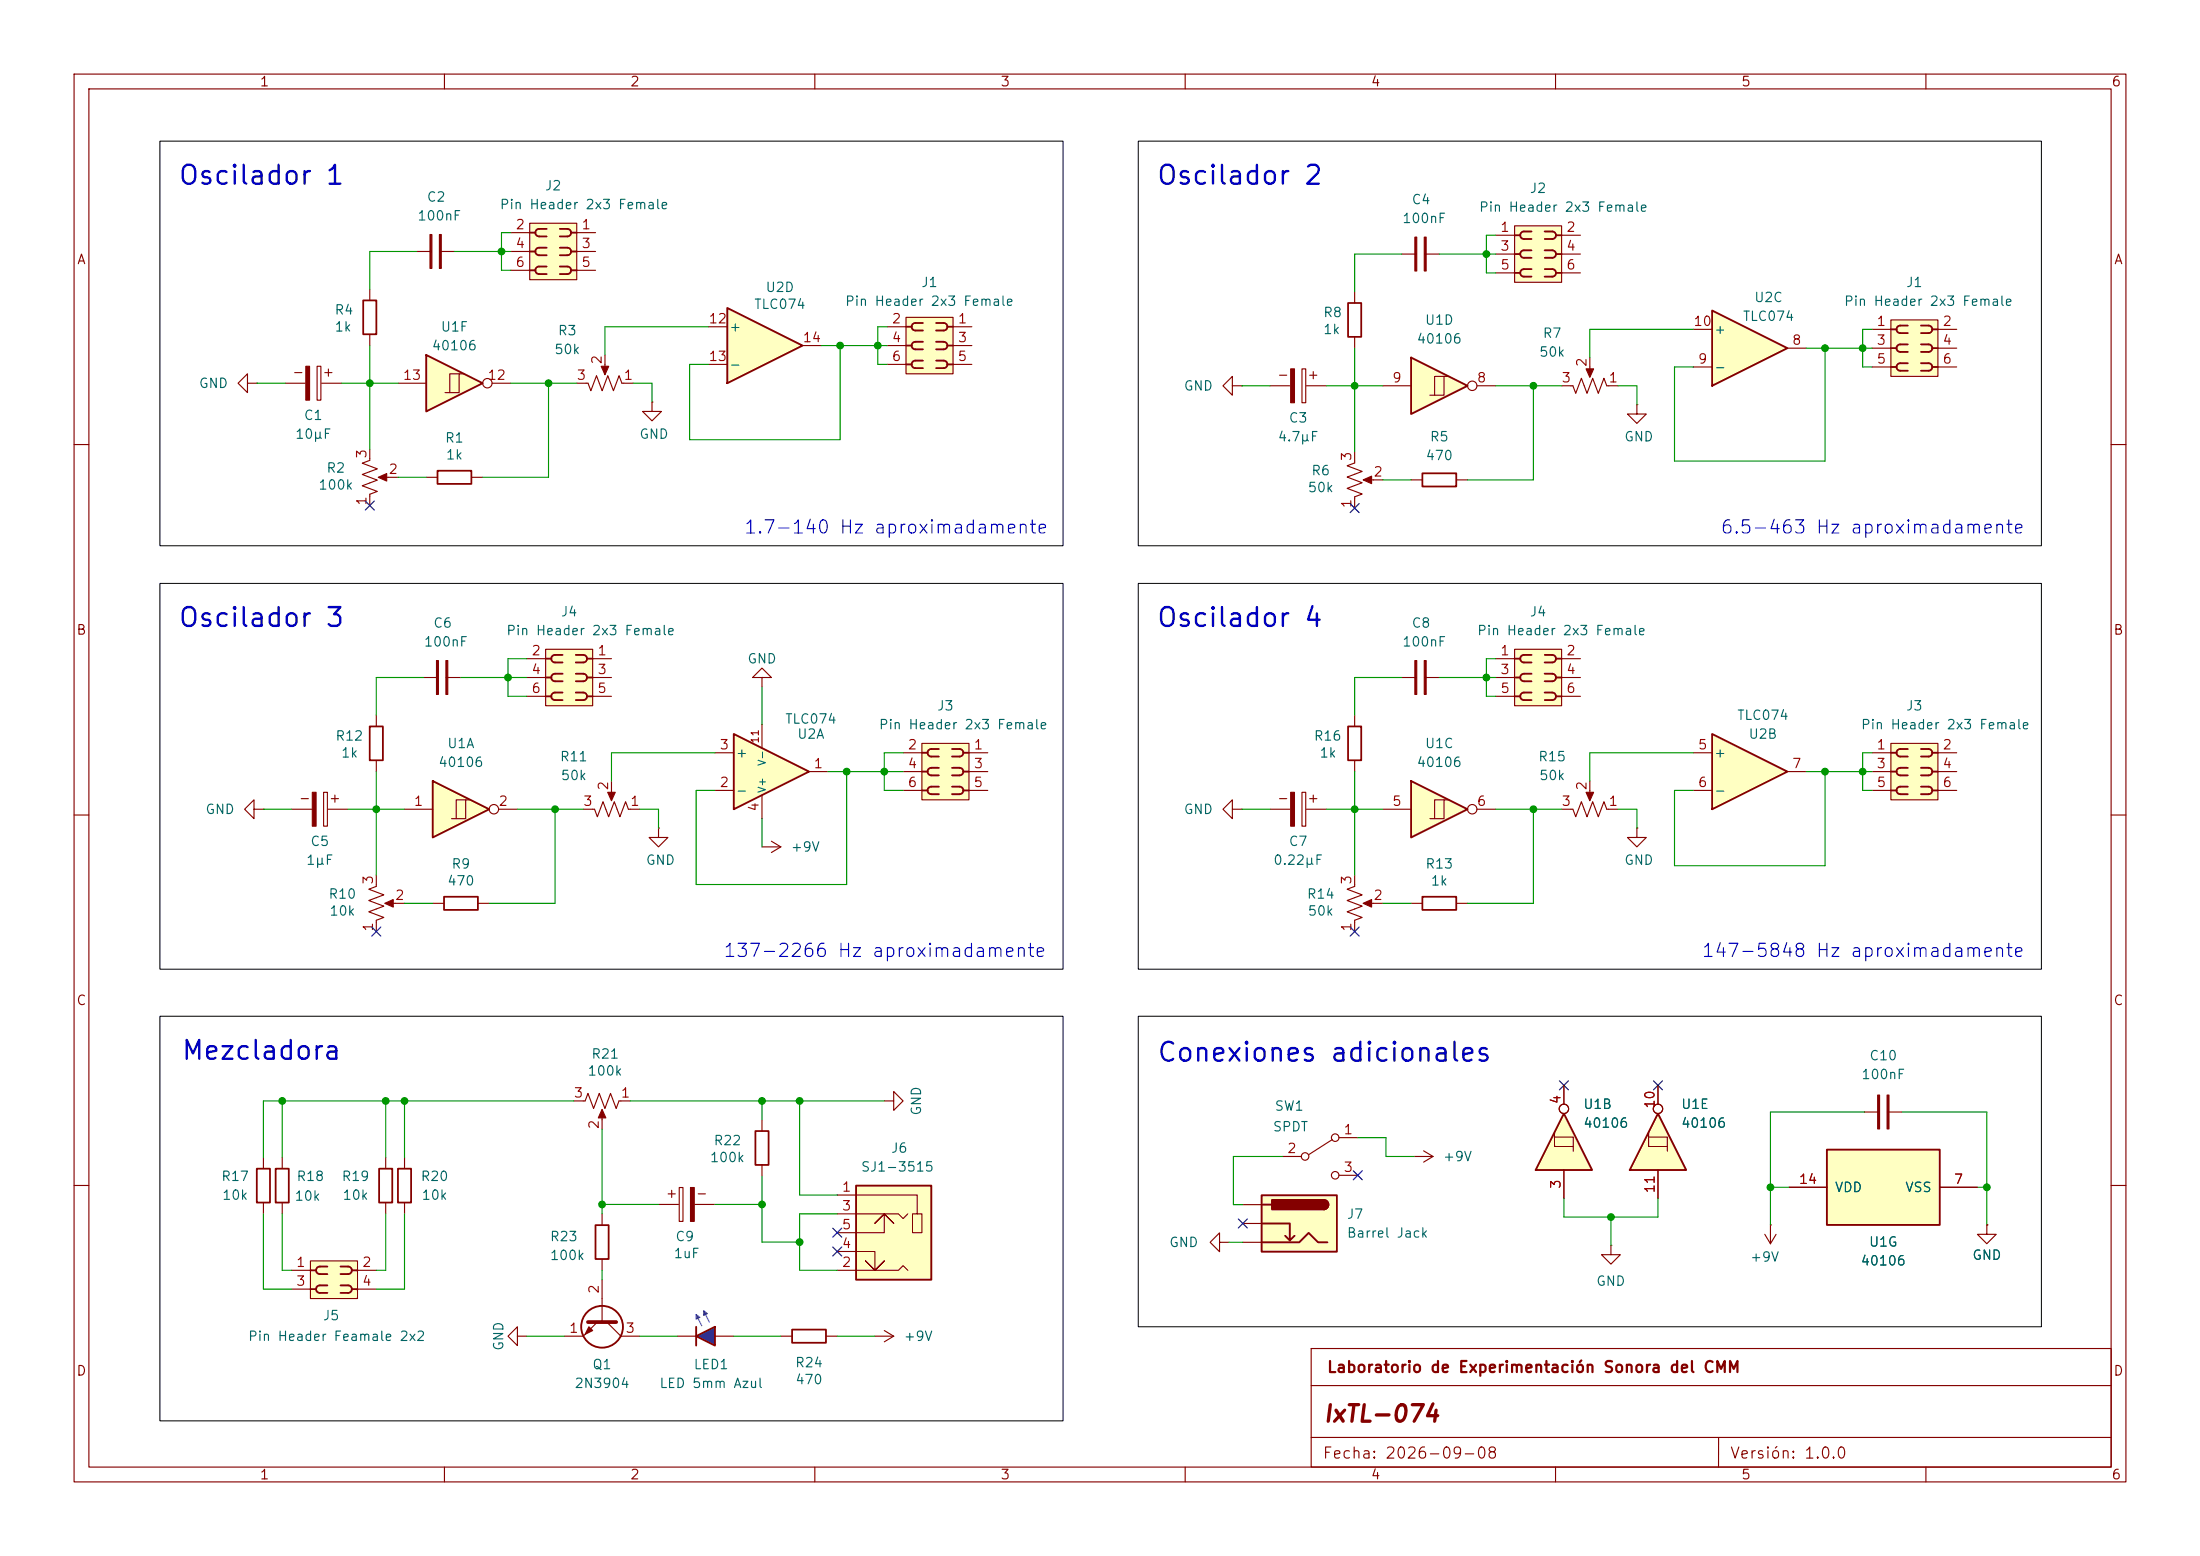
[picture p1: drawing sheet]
<svg xmlns="http://www.w3.org/2000/svg" width="297mm" height="210mm" viewBox="0 0 297 210" stroke-linecap="round" stroke-linejoin="round" font-family="sans-serif">
<g fill="none" stroke="#840000" stroke-width=".15">
<path d="M10 10h277v190h-277zM12 12h273v186h-273zM60 10v2M110 10v2M160 10v2M210 10v2M260 10v2M10 60h2M285 60h2M10 110h2M285 110h2M10 160h2"/>
<path d="M81.3 163.8v1.5M81.3 170v1.5M119.4 179.6l1.2 .7M268.2 165.3v1.3h1.3l-1.3 1.3-1.2-1.3h1.2M268.2 165.3h.1M285 160h2M60 198v2M110 198v2M118.1 180.3h2.5M120.6 180.3l-1.2 .8M160 198v2M177 194h108"/>
<path d="M177 187h108M177 182h108v16h-108zM210 198v2M232 194v4M260 198v2"/>
</g>
<path d="M80.4 165.4h1.8v4.5h-1.8z" fill="none" stroke="#840000" stroke-width=".24"/>
<path d="M223.8 150.3l3.8 7.6h-7.6z" fill="#ffffc2"/>
<path d="M223.8 150.3l3.8 7.6h-7.6z" fill="none" stroke="#840000" stroke-width=".25"/>
<g fill="none" stroke="#840000" stroke-width=".15">
<path d="M222.6 152.8v.7h2.5v1.9M222.6 153.5v1.2h2.5M223.8 146.5v2.5M223.8 157.9v3.8M238.2 166.6l.8 1.3M239 165.3h.1M239 165.3v2.6M239.8 166.6l-.8 1.3"/>
<circle cx="223.8" cy="149.7" r=".63"/>
</g>
<path d="M246.6 155.2h15.3v10.1h-15.3z" fill="#ffffc2"/>
<path d="M246.6 155.2h15.3v10.1h-15.3z" fill="none" stroke="#840000" stroke-width=".25"/>
<path d="M251.7 150.1h2M254.8 150.1h2M241.6 160.2h5M261.9 160.2h5.1" fill="none" stroke="#840000" stroke-width=".15"/>
<g fill="#840000" stroke="#840000" stroke-width=".15">
<path d="M253.5 147.8h.2v4.6h-.2z"/>
<path d="M254.8 147.8h.2v4.6h-.2z"/>
</g>
<path d="M41.9 170.2h6.4v5.1h-6.4z" fill="#ffffc2"/>
<path d="M171.4 109.2h2.7M175.8 106.9h.5v4.6h-.5zM176.4 109.2h2.7M182.9 118.1v1.5l-1 .4 2 .8-2 .7 2 .8-2 .8 2 .7-1 .4v1.5M184.4 121.9h2.3M39.4 171.5h2.5M39.4 174h2.5M41.9 170.2h6.4v5.1h-6.4zM48.3 171.5h2.5M48.3 174h2.5" fill="none" stroke="#840000" stroke-width=".15"/>
<path d="M41.9 171.5h.8M41.9 174h.8M42.7 171.5a.51 .51 0 0 0 .5 .5h1M42.7 174a.51 .51 0 0 0 .5 .5h1M44.2 170.9h-1a.51 .51 0 0 0-.5 .6M44.2 173.5h-1a.51 .51 0 0 0-.5 .5M46 170.9h1a.51 .51 0 0 1 .5 .6M46 173.5h1a.51 .51 0 0 1 .5 .5M47.5 171.5a.51 .51 0 0 1-.5 .5h-1M47.5 174a.51 .51 0 0 1-.5 .5h-1M47.5 171.5h.8M47.5 174h.8" fill="none" stroke="#840000" stroke-width=".25"/>
<g fill="#840000" stroke="#840000" stroke-width=".15">
<path d="M184 121.9l1.2-.5v1z"/>
<path d="M174.2 106.9h.6v4.6h-.6z"/>
</g>
<path d="M190.5 105.4l7.6 3.8-7.6 3.8z" fill="#ffffc2"/>
<path d="M190.5 105.4l7.6 3.8-7.6 3.8z" fill="none" stroke="#840000" stroke-width=".25"/>
<g fill="none" stroke="#840000" stroke-width=".15">
<path d="M56.3 33.9h2M59.4 33.9h2M49.9 60.6v1.5l-1 .4 2 .8-2 .7 2 .8-2 .8 2 .7-1 .4v1.5M51.4 64.4h2.3M57.5 64.4h1.5M63.7 64.4h1.5M182.9 96.5v1.5M34.3 109.2v-1.2l-1.3 1.2 1.3 1.3v-1.3h1.3M35.6 109.2h.1M182.9 102.6v1.5M186.7 109.2h3.8M194.9 108h-1.2v2.5"/>
<path d="M195.6 108h-.7v2.5h-1.9M199.4 109.2h2.5M58.4 121.9h1.5M64.5 121.9h1.5M38.1 156.2v1.5M173.1 156.1h2.6M179.9 153.8l-3.2 2M180.8 153.5h2.5M180.8 158.6h2.5M190.9 156.1h2.6M192.2 155.3l1.3 .8M193.5 156.1l-1.3 .7"/>
<path d="M38.1 162.3v1.5M217.5 168.1v1.2h1.2l-1.2 1.3-1.3-1.3h1.3M217.5 168.1h.1"/>
<circle cx="198.8" cy="109.2" r=".63"/>
<circle cx="176.2" cy="156.1" r=".51"/>
<circle cx="180.3" cy="158.6" r=".51"/>
<circle cx="180.3" cy="153.5" r=".51"/>
</g>
<path d="M59.1 63.5h4.5v1.8h-4.5zM182 98h1.8v4.6h-1.8zM59.9 121h4.6v1.8h-4.6zM37.2 157.7h1.8v4.6h-1.8z" fill="none" stroke="#840000" stroke-width=".24"/>
<g fill="#840000" stroke="#840000" stroke-width=".15">
<path d="M51.1 64.4l1.1-.5v1z"/>
<path d="M59.3 31.7h.3v4.5h-.3z"/>
<path d="M58 31.7h.3v4.5h-.3z"/>
</g>
<path d="M211.1 150.3l3.8 7.6h-7.6z" fill="#ffffc2"/>
<path d="M211.1 150.3l3.8 7.6h-7.6z" fill="none" stroke="#840000" stroke-width=".25"/>
<g fill="none" stroke="#840000" stroke-width=".15">
<path d="M209.9 152.8v.7h2.5v1.9M209.9 153.5v1.2h2.5M211.1 146.5v2.5M211.1 157.9v3.8"/>
<circle cx="211.1" cy="149.7" r=".63"/>
</g>
<path d="M170.3 161.3h10.2v7.6h-10.2z" fill="#ffffc2"/>
<path d="M170.3 161.3h10.2v7.6h-10.2zM170.3 167.7h5.1l1.3-1.3 1.2 1.3h1.3M170.3 165.1h3.8v2.3l.7-.6M170.3 162.6h1.3M173.5 166.8l.6 .6M178.7 162a.63 .63 0 0 1 .6 .6 .63 .63 0 0 1-.6 .6" fill="none" stroke="#840000" stroke-width=".25"/>
<g fill="#840000" stroke="#840000" stroke-width=".25">
<path d="M178.7 162a.63 .63 0 0 1 .6 .6 .63 .63 0 0 1-.6 .6z"/>
<path d="M171.7 162h7v1.2h-7z"/>
</g>
<path d="M164.6 167.7v-1.3l-1.2 1.3 1.2 1.2v-1.2h1.3M167.8 167.7h2.5M167.8 165.1h2.5M167.8 162.6h2.5" fill="none" stroke="#840000" stroke-width=".15"/>
<path d="M57.5 47.9l7.7 3.8-7.7 3.8z" fill="#ffffc2"/>
<path d="M57.5 47.9l7.7 3.8-7.7 3.8z" fill="none" stroke="#840000" stroke-width=".25"/>
<g fill="none" stroke="#840000" stroke-width=".15">
<path d="M53.7 51.7h3.8M62 50.5h-1.3v2.5M62.6 50.5h-.6v2.5h-1.9M66.4 51.7h2.6"/>
<circle cx="65.8" cy="51.7" r=".63"/>
</g>
<path d="M255.3 100.3h6.3v7.7h-6.3z" fill="#ffffc2"/>
<path d="M221 111.8v1.2h1.2l-1.2 1.3-1.3-1.3h1.3M221 111.8h.1M252.7 101.6h2.5M252.7 104.1h2.5M252.7 106.7h2.6M255.3 100.3h6.3v7.7h-6.3zM261.6 101.6h2.6M261.6 104.1h2.6M261.6 106.7h2.6M52.1 156.2v1.5M52.1 162.3v1.5" fill="none" stroke="#840000" stroke-width=".15"/>
<g fill="none" stroke="#840000" stroke-width=".25">
<path d="M255.3 101.6h.7M255.3 104.1h.7M255.3 106.7h.7M256 101.6a.51 .51 0 0 0 .5 .5h1.1M256 104.1a.51 .51 0 0 0 .5 .5h1.1M256 106.7a.51 .51 0 0 0 .5 .5h1.1M257.6 101.1h-1.1a.51 .51 0 0 0-.5 .5M257.6 103.6h-1.1a.51 .51 0 0 0-.5 .5M257.6 106.2h-1.1a.51 .51 0 0 0-.5 .5M259.3 101.1h1a.51 .51 0 0 1 .6 .5M259.3 103.6h1a.51 .51 0 0 1 .6 .5M259.3 106.2h1a.51 .51 0 0 1 .6 .5"/>
<path d="M260.9 101.6a.51 .51 0 0 1-.6 .5h-1M260.9 104.1a.51 .51 0 0 1-.6 .5h-1M260.9 106.7a.51 .51 0 0 1-.6 .5h-1M260.9 101.6h.7M260.9 104.1h.7M260.9 106.7h.7"/>
</g>
<path d="M51.2 157.7h1.8v4.6h-1.8z" fill="none" stroke="#840000" stroke-width=".24"/>
<path d="M231.1 99.1l10.2 5-10.2 5.1z" fill="#ffffc2"/>
<path d="M231.1 99.1l10.2 5-10.2 5.1z" fill="none" stroke="#840000" stroke-width=".25"/>
<path d="M189.2 91.4h2M192.3 91.4h2M210.8 109.2h1.5l.4 1 .8-2 .7 2 .8-2 .8 2 .7-2 .4 1h1.5M214.6 105.4v2.3M228.6 101.6h2.5M228.6 106.7h2.5M241.3 104.1h2.5" fill="none" stroke="#840000" stroke-width=".15"/>
<g fill="#840000" stroke="#840000" stroke-width=".15">
<path d="M192.3 89.2h.2v4.5h-.2z"/>
<path d="M191 89.2h.3v4.5h-.3z"/>
<path d="M214.1 106.9h1l-.5 1.2z"/>
</g>
<path d="M204.5 87.6h6.3v7.7h-6.3z" fill="#ffffc2"/>
<g fill="none" stroke="#840000" stroke-width=".15">
<path d="M49.9 39v1.5M49.9 45.1v1.5M77.9 51.7h1.5l.4 1 .7-2 .8 2 .8-2 .7 2 .8-2 .4 1h1.5M81.7 47.9v2.3M201.9 88.9h2.5M201.9 91.4h2.5M201.9 94h2.6M204.5 87.6h6.3v7.7h-6.3zM210.8 88.9h2.6M210.8 91.4h2.6M210.8 94h2.6M50.8 118.1v1.5l-1 .4 2 .8-2 .7 2 .8-2 .8 2 .7-1 .4v1.5"/>
<path d="M52.3 121.9h2.3"/>
</g>
<g fill="none" stroke="#840000" stroke-width=".25">
<path d="M204.5 88.9h.7M204.5 91.4h.7M204.5 94h.7M205.2 88.9a.51 .51 0 0 0 .5 .5h1.1M205.2 91.4a.51 .51 0 0 0 .5 .5h1.1M205.2 94a.51 .51 0 0 0 .5 .5h1.1M206.8 88.4h-1.1a.51 .51 0 0 0-.5 .5M206.8 90.9h-1.1a.51 .51 0 0 0-.5 .5M206.8 93.5h-1.1a.51 .51 0 0 0-.5 .5M208.5 88.4h1a.51 .51 0 0 1 .6 .5M208.5 90.9h1a.51 .51 0 0 1 .6 .5M208.5 93.5h1a.51 .51 0 0 1 .6 .5"/>
<path d="M210.1 88.9a.51 .51 0 0 1-.6 .5h-1M210.1 91.4a.51 .51 0 0 1-.6 .5h-1M210.1 94a.51 .51 0 0 1-.6 .5h-1M210.1 88.9h.7M210.1 91.4h.7M210.1 94h.7"/>
</g>
<path d="M49 40.5h1.8v4.6h-1.8z" fill="none" stroke="#840000" stroke-width=".24"/>
<g fill="#840000" stroke="#840000" stroke-width=".15">
<path d="M51.9 121.9l1.2-.5v1z"/>
<path d="M81.2 49.4h1l-.5 1.2z"/>
</g>
<path d="M122.3 42.8h6.4v7.7h-6.4z" fill="#ffffc2"/>
<path d="M119.8 44.1h2.5M119.8 46.6h2.5M119.8 49.2h2.5M122.3 42.8h6.4v7.7h-6.4zM128.7 49.2h2.5M128.7 44.1h2.5M128.7 46.6h2.5M54.6 156.2v1.5M54.6 162.3v1.5M69.8 180.3v-1.2l-1.2 1.2 1.2 1.3v-1.3h1.3" fill="none" stroke="#840000" stroke-width=".15"/>
<g fill="none" stroke="#840000" stroke-width=".25">
<path d="M122.3 44.1h.8M122.3 46.6h.8M122.3 49.2h.8M123.1 44.1a.51 .51 0 0 0 .5 .5h1M123.1 46.6a.51 .51 0 0 0 .5 .5h1M123.1 49.2a.51 .51 0 0 0 .5 .5h1M124.6 43.6h-1a.51 .51 0 0 0-.5 .5M124.6 46.1h-1a.51 .51 0 0 0-.5 .5M124.6 48.7h-1a.51 .51 0 0 0-.5 .5M126.4 43.6h1a.51 .51 0 0 1 .5 .5M126.4 46.1h1a.51 .51 0 0 1 .5 .5M126.4 48.7h1a.51 .51 0 0 1 .5 .5"/>
<path d="M127.9 44.1a.51 .51 0 0 1-.5 .5h-1M127.9 46.6a.51 .51 0 0 1-.5 .5h-1M127.9 49.2a.51 .51 0 0 1-.5 .5h-1M127.9 44.1h.8M127.9 46.6h.8M127.9 49.2h.8"/>
</g>
<path d="M53.7 157.7h1.8v4.6h-1.8z" fill="none" stroke="#840000" stroke-width=".24"/>
<path d="M231.1 41.9l10.2 5.1-10.2 5.1z" fill="#ffffc2"/>
<path d="M231.1 41.9l10.2 5.1-10.2 5.1z" fill="none" stroke="#840000" stroke-width=".25"/>
<path d="M221 54.6v1.3h1.2l-1.2 1.3-1.3-1.3h1.3M221 54.6h.1M228.6 49.5h2.5M228.6 44.5h2.5M241.3 47h2.5" fill="none" stroke="#840000" stroke-width=".15"/>
<path d="M255.3 43.2h6.3v7.6h-6.3z" fill="#ffffc2"/>
<g fill="none" stroke="#840000" stroke-width=".15">
<path d="M166.4 52.1v-1.3l-1.3 1.3 1.3 1.2v-1.2h1.2M167.6 52.1h.1M171.4 52.1h2.7M175.8 49.8h.5v4.6h-.5zM176.4 52.1h2.7M252.7 44.5h2.5M252.7 47h2.5M252.7 49.5h2.6M255.3 43.2h6.3v7.6h-6.3zM261.6 44.5h2.6M261.6 47h2.6M261.6 49.5h2.6"/>
<path d="M50.8 96.5v1.5M39.4 109.2h2.7M43.7 106.9h.5v4.6h-.5zM44.3 109.2h2.7M50.8 102.6v1.5"/>
</g>
<g fill="none" stroke="#840000" stroke-width=".25">
<path d="M255.3 44.5h.7M255.3 47h.7M255.3 49.5h.7M256 44.5a.51 .51 0 0 0 .5 .5h1.1M256 47a.51 .51 0 0 0 .5 .5h1.1M256 49.5a.51 .51 0 0 0 .5 .5h1.1M257.6 43.9h-1.1a.51 .51 0 0 0-.5 .6M257.6 46.5h-1.1a.51 .51 0 0 0-.5 .5M257.6 49h-1.1a.51 .51 0 0 0-.5 .5M259.3 43.9h1a.51 .51 0 0 1 .6 .6M259.3 46.5h1a.51 .51 0 0 1 .6 .5M259.3 49h1a.51 .51 0 0 1 .6 .5"/>
<path d="M260.9 44.5a.51 .51 0 0 1-.6 .5h-1M260.9 47a.51 .51 0 0 1-.6 .5h-1M260.9 49.5a.51 .51 0 0 1-.6 .5h-1M260.9 44.5h.7M260.9 47h.7M260.9 49.5h.7"/>
</g>
<g fill="#840000" stroke="#840000" stroke-width=".15">
<path d="M174.2 49.8h.6v4.6h-.6z"/>
<path d="M42.2 106.9h.5v4.6h-.5z"/>
</g>
<path d="M49.9 98h1.8v4.6h-1.8z" fill="none" stroke="#840000" stroke-width=".24"/>
<path d="M98.2 41.6l10.1 5-10.1 5.1z" fill="#ffffc2"/>
<path d="M98.2 41.6l10.1 5-10.1 5.1z" fill="none" stroke="#840000" stroke-width=".25"/>
<path d="M95.6 44.1h2.6M95.6 49.2h2.6M108.3 46.6h2.6" fill="none" stroke="#840000" stroke-width=".15"/>
<path d="M71.5 30.1h6.4v7.7h-6.4z" fill="#ffffc2"/>
<path d="M69 31.4h2.5M69 33.9h2.5M69 36.5h2.5M71.5 30.1h6.4v7.7h-6.4zM77.9 36.5h2.5M77.9 31.4h2.5M77.9 33.9h2.5M38.5 51.7h2.7M42.8 49.4h.5v4.6h-.5zM43.4 51.7h2.7M210.8 52.1h1.5l.4 1 .8-2 .7 2 .8-2 .8 2 .7-2 .4 1h1.5M214.6 48.3v2.2" fill="none" stroke="#840000" stroke-width=".15"/>
<g fill="none" stroke="#840000" stroke-width=".25">
<path d="M71.5 31.4h.8M71.5 33.9h.8M71.5 36.5h.8M72.3 31.4a.51 .51 0 0 0 .5 .5h1M72.3 33.9a.51 .51 0 0 0 .5 .5h1M72.3 36.5a.51 .51 0 0 0 .5 .5h1M73.8 30.9h-1a.51 .51 0 0 0-.5 .5M73.8 33.4h-1a.51 .51 0 0 0-.5 .5M73.8 36h-1a.51 .51 0 0 0-.5 .5M75.6 30.9h1a.51 .51 0 0 1 .5 .5M75.6 33.4h1a.51 .51 0 0 1 .5 .5M75.6 36h1a.51 .51 0 0 1 .5 .5"/>
<path d="M77.1 31.4a.51 .51 0 0 1-.5 .5h-1M77.1 33.9a.51 .51 0 0 1-.5 .5h-1M77.1 36.5a.51 .51 0 0 1-.5 .5h-1M77.1 31.4h.8M77.1 33.9h.8M77.1 36.5h.8"/>
</g>
<g fill="#840000" stroke="#840000" stroke-width=".15">
<path d="M41.3 49.4h.5v4.6h-.5z"/>
<path d="M214.1 49.8h1l-.5 1.1z"/>
</g>
<path d="M204.5 30.5h6.3v7.6h-6.3z" fill="#ffffc2"/>
<path d="M201.9 31.8h2.5M201.9 34.3h2.5M201.9 36.8h2.6M204.5 30.5h6.3v7.6h-6.3zM210.8 31.8h2.6M210.8 34.3h2.6M210.8 36.8h2.6" fill="none" stroke="#840000" stroke-width=".15"/>
<g fill="none" stroke="#840000" stroke-width=".25">
<path d="M204.5 31.8h.7M204.5 34.3h.7M204.5 36.8h.7M205.2 31.8a.51 .51 0 0 0 .5 .5h1.1M205.2 34.3a.51 .51 0 0 0 .5 .5h1.1M205.2 36.8a.51 .51 0 0 0 .5 .5h1.1M206.8 31.2h-1.1a.51 .51 0 0 0-.5 .6M206.8 33.8h-1.1a.51 .51 0 0 0-.5 .5M206.8 36.3h-1.1a.51 .51 0 0 0-.5 .5M208.5 31.2h1a.51 .51 0 0 1 .6 .6M208.5 33.8h1a.51 .51 0 0 1 .6 .5M208.5 36.3h1a.51 .51 0 0 1 .6 .5"/>
<path d="M210.1 31.8a.51 .51 0 0 1-.6 .5h-1M210.1 34.3a.51 .51 0 0 1-.6 .5h-1M210.1 36.8a.51 .51 0 0 1-.6 .5h-1M210.1 31.8h.7M210.1 34.3h.7M210.1 36.8h.7"/>
</g>
<path d="M190.5 48.3l7.6 3.8-7.6 3.8z" fill="#ffffc2"/>
<path d="M190.5 48.3l7.6 3.8-7.6 3.8z" fill="none" stroke="#840000" stroke-width=".25"/>
<g fill="none" stroke="#840000" stroke-width=".15">
<path d="M182.9 39.4v1.5M189.2 34.3h2M192.3 34.3h2M33.4 51.7v-1.2l-1.3 1.2 1.3 1.3v-1.3h1.3M34.7 51.7h.1M182.9 45.5v1.5M186.7 52.1h3.8M194.9 50.8h-1.2v2.5M195.6 50.8h-.7v2.5h-1.9M199.4 52.1h2.5M182.9 61v1.5l-1 .4 2 .7-2 .8 2 .8-2 .7 2 .8-1 .4v1.5M184.4 64.8h2.3"/>
<path d="M190.5 64.8h1.5M196.6 64.8h1.5M166.4 109.2v-1.2l-1.3 1.2 1.3 1.3v-1.3h1.2M167.6 109.2h.1M190.5 121.9h1.5M196.6 121.9h1.5M102.9 151.1v1.5M102.9 157.3v1.5M105.4 180.3h1.5M111.5 180.3h1.5"/>
<circle cx="198.8" cy="52.1" r=".63"/>
</g>
<g fill="#840000" stroke="#840000" stroke-width=".15">
<path d="M192.3 32h.2v4.6h-.2z"/>
<path d="M191 32h.3v4.6h-.3z"/>
<path d="M184 64.8l1.2-.5v1z"/>
</g>
<path d="M182 40.9h1.8v4.6h-1.8zM192 63.9h4.6v1.8h-4.6zM192 121h4.6v1.8h-4.6zM102 152.7h1.8v4.5h-1.8zM106.9 179.5h4.6v1.7h-4.6z" fill="none" stroke="#840000" stroke-width=".24"/>
<path d="M94 180.3l2.5-1.2v2.5z" fill="#4646c8"/>
<g fill="none" stroke="#840000" stroke-width=".25">
<path d="M94 179.1v2.5M94 180.3l2.5-1.2v2.5z"/>
<circle cx="81.3" cy="179.1" r="2.82"/>
</g>
<path d="M94 177.4l.7 1.5M95 176.9l.8 1.5" fill="none" stroke="#4646c8" stroke-width=".15"/>
<g fill="#4646c8" stroke="#4646c8" stroke-width=".15">
<path d="M95 176.9l.5 .4-.5 .2z"/>
<path d="M94 177.4l.5 .4-.5 .3z"/>
</g>
<g fill="none" stroke="#840000" stroke-width=".15">
<path d="M35.6 156.2v1.5M77.5 148.6h1.5l.4-1 .7 2 .8-2 .8 2 .7-2 .8 2 .4-1h1.5M81.3 150.1v2.3M119.4 148.6h1.2v-1.3l1.3 1.3-1.3 1.3v-1.3M35.6 162.3v1.5M80.6 178.4l-1.9 1.9h-2.5M81.3 172.7v5.7M81.9 178.4l1.9 1.9h2.6M88.9 162.6h2.7M91.7 160.3h.5v4.5h-.5zM93.8 162.6h2.7M91.4 180.3h2.6"/>
<path d="M96.5 180.3h2.6"/>
</g>
<g fill="#840000" stroke="#840000" stroke-width=".15">
<path d="M93.2 160.3h.5v4.5h-.5z"/>
<path d="M79.5 179.1l.5 .5-1 .5z"/>
<path d="M81.3 149.7l.5 1.2h-1z"/>
</g>
<path d="M34.7 157.7h1.7v4.6h-1.7z" fill="none" stroke="#840000" stroke-width=".24"/>
<path d="M79.4 178.4h3.8" fill="none" stroke="#840000" stroke-width=".51"/>
<path d="M115.6 160h10.1v12.7h-10.1z" fill="#ffffc2"/>
<path d="M115.6 160h10.1v12.7h-10.1z" fill="none" stroke="#840000" stroke-width=".25"/>
<path d="M88 54.3v1.2h1.3l-1.3 1.3-1.2-1.3h1.2M88 54.3h.1M57.1 91.4h2.1M60.2 91.4h2M102.9 91.4h1.2l-1.2-1.2-1.3 1.2h1.3v1.3M113 168.9h5.1v2.6l-1.3-1.3 1.3 1.3 1.3-1.3-1.3 1.3M113 161.3h10.8v2.5h.7v2.6h-1.3v-2.6h.6M113 163.8h8.3l.6 .7 .7-.7M113 171.5h8.3l.6-.7 .7 .7M119.4 163.8l1.2 1.3-1.2-1.3-1.3 1.3 1.3-1.3v2.6h-6.4" fill="none" stroke="#840000" stroke-width=".15"/>
<g fill="#840000" stroke="#840000" stroke-width=".15">
<path d="M60.2 89.2h.3v4.5h-.3z"/>
<path d="M58.9 89.2h.3v4.5h-.3z"/>
</g>
<path d="M99.1 99.1l10.1 5-10.1 5.1z" fill="#ffffc2"/>
<path d="M99.1 99.1l10.1 5-10.1 5.1z" fill="none" stroke="#840000" stroke-width=".25"/>
<path d="M102.9 97.8v3.2M96.5 106.7h2.6M96.5 101.6h2.6M102.9 107.3v3.2M102.9 114.3h2.5M104.1 113.5l1.3 .8M105.4 114.3l-1.3 .8M109.2 104.1h2.6" fill="none" stroke="#840000" stroke-width=".15"/>
<path d="M124.5 100.3h6.3v7.7h-6.3z" fill="#ffffc2"/>
<path d="M78.7 109.2h1.6l.3 1 .8-2 .8 2 .7-2 .8 2 .8-2 .3 1h1.6M82.5 105.4v2.3M121.9 101.6h2.6M121.9 104.1h2.6M121.9 106.7h2.6M124.5 100.3h6.3v7.7h-6.3zM130.8 106.7h2.5M130.8 101.6h2.5M130.8 104.1h2.5" fill="none" stroke="#840000" stroke-width=".15"/>
<g fill="none" stroke="#840000" stroke-width=".25">
<path d="M124.5 101.6h.7M124.5 104.1h.7M124.5 106.7h.7M125.2 101.6a.51 .51 0 0 0 .5 .5h1M125.2 104.1a.51 .51 0 0 0 .5 .5h1M125.2 106.7a.51 .51 0 0 0 .5 .5h1M126.7 101.1h-1a.51 .51 0 0 0-.5 .5M126.7 103.6h-1a.51 .51 0 0 0-.5 .5M126.7 106.2h-1a.51 .51 0 0 0-.5 .5M128.5 101.1h1a.51 .51 0 0 1 .5 .5M128.5 103.6h1a.51 .51 0 0 1 .5 .5M128.5 106.2h1a.51 .51 0 0 1 .5 .5"/>
<path d="M130 101.6a.51 .51 0 0 1-.5 .5h-1M130 104.1a.51 .51 0 0 1-.5 .5h-1M130 106.7a.51 .51 0 0 1-.5 .5h-1M130 101.6h.8M130 104.1h.8M130 106.7h.8"/>
</g>
<path d="M82 106.9h1.1l-.6 1.2z" fill="#840000" stroke="#840000" stroke-width=".15"/>
<path d="M73.7 87.6h6.3v7.7h-6.3z" fill="#ffffc2"/>
<path d="M71.1 88.9h2.6M71.1 91.4h2.6M71.1 94h2.6M73.7 87.6h6.3v7.7h-6.3zM80 94h2.5M80 88.9h2.5M80 91.4h2.5M88.9 111.8v1.2h1.3l-1.3 1.3-1.3-1.3h1.3M88.9 111.8h.1" fill="none" stroke="#840000" stroke-width=".15"/>
<g fill="none" stroke="#840000" stroke-width=".25">
<path d="M73.7 88.9h.7M73.7 91.4h.7M73.7 94h.7M74.4 88.9a.51 .51 0 0 0 .5 .5h1M74.4 91.4a.51 .51 0 0 0 .5 .5h1M74.4 94a.51 .51 0 0 0 .5 .5h1M75.9 88.4h-1a.51 .51 0 0 0-.5 .5M75.9 90.9h-1a.51 .51 0 0 0-.5 .5M75.9 93.5h-1a.51 .51 0 0 0-.5 .5M77.7 88.4h1a.51 .51 0 0 1 .5 .5M77.7 90.9h1a.51 .51 0 0 1 .5 .5M77.7 93.5h1a.51 .51 0 0 1 .5 .5"/>
<path d="M79.2 88.9a.51 .51 0 0 1-.5 .5h-1M79.2 91.4a.51 .51 0 0 1-.5 .5h-1M79.2 94a.51 .51 0 0 1-.5 .5h-1M79.2 88.9h.8M79.2 91.4h.8M79.2 94h.8"/>
</g>
<path d="M58.4 105.4l7.6 3.8-7.6 3.8z" fill="#ffffc2"/>
<path d="M58.4 105.4l7.6 3.8-7.6 3.8z" fill="none" stroke="#840000" stroke-width=".25"/>
<g fill="none" stroke="#840000" stroke-width=".15">
<path d="M54.6 109.2h3.8M62.9 108h-1.3v2.5M63.5 108h-.6v2.5h-1.9M67.3 109.2h2.5M211.1 146.5v2.5M211.1 157.9v3.8M223.8 146.5v2.5M223.8 157.9v3.8M241.6 160.2h5M261.9 160.2h5.1M268.2 165.3h.1"/>
<circle cx="66.7" cy="109.2" r=".63"/>
<circle cx="211.1" cy="149.7" r=".63"/>
<circle cx="223.8" cy="149.7" r=".63"/>
</g>
<g fill="none" stroke="#009600" stroke-width=".15">
<path d="M56.3 33.9h-6.4v5.1M61.4 33.9h7.6M69 31.4h-1.3v5.1h1.3M189.2 34.3h-6.3v5.1M194.3 34.3h7.6M201.9 31.8h-1.2v5h1.2M34.7 51.7h3.8M46.1 51.7h7.6M49.9 46.6v14M69 51.7h8.9M74.1 51.7v12.7h-8.9M85.5 51.7h2.5v2.6"/>
<path d="M95.6 44.1h-13.9v3.8M110.9 46.6h8.9M113.4 46.6v12.7h-20.3v-10.1h2.5M119.8 44.1h-1.3v5.1h1.3M167.6 52.1h3.8M179.1 52.1h7.6M182.9 47v14M201.9 52.1h8.9M207 52.1v12.7h-8.9M218.4 52.1h2.6v2.5M228.6 44.5h-14v3.8M243.8 47h8.9"/>
<path d="M246.4 47v15.2h-20.3v-12.7h2.5M252.7 44.5h-1.2v5h1.2M53.7 64.4h3.8M186.7 64.8h3.8M57.1 91.4h-6.3v5.1M62.2 91.4h8.9M71.1 88.9h-2.5v5.1h2.5M102.9 92.7v5.1M189.2 91.4h-6.3v5.1M194.3 91.4h7.6M201.9 88.9h-1.2v5.1h1.2M35.6 109.2h3.8"/>
<path d="M47 109.2h7.6M50.8 104.1v14M69.8 109.2h8.9M74.9 109.2v12.7h-8.9M86.4 109.2h2.5v2.6M96.5 101.6h-14v3.8M102.9 110.5v3.8M111.8 104.1h10.1M114.3 104.1v15.3h-20.3v-12.7h2.5M121.9 101.6h-2.5v5.1h2.5M167.6 109.2h3.8M179.1 109.2h7.6"/>
<path d="M182.9 104.1v14M201.9 109.2h8.9M207 109.2v12.7h-8.9M218.4 109.2h2.6v2.6M228.6 101.6h-14v3.8M243.8 104.1h8.9M246.4 104.1v12.7h-20.3v-10.1h2.5M252.7 101.6h-1.2v5.1h1.2M54.6 121.9h3.8M186.7 121.9h3.8M38.1 148.6v7.6M52.1 148.6v7.6"/>
<path d="M54.6 148.6v7.6M77.5 148.6h-41.9v7.6M81.3 152.4v11.4M85.1 148.6h34.3M102.9 148.6v2.5M102.9 158.8v8.8h5M107.9 148.6v12.7h5.1M173.1 156.1h-6.6v6.5h1.3M183.3 153.5h3.8v2.6h3.8M251.7 150.1h-12.7v15.2M256.8 150.1h11.4v15.2M35.6 163.8v10.2h3.8"/>
<path d="M38.1 163.8v7.7h1.3M52.1 163.8v7.7h-1.3M54.6 163.8v10.2h-3.8M81.3 162.6h7.6M81.3 171.5v1.2M96.5 162.6h6.4M113 163.8h-5.1v7.7h5.1M165.9 167.7h1.9M211.1 161.7v2.6h12.7v-2.6M217.5 164.3v3.8M239 160.2h2.6M267 160.2h1.2"/>
<path d="M71.1 180.3h5.1M86.4 180.3h5M99.1 180.3h6.3M113 180.3h5.1"/>
</g>
<g fill="none" stroke="#000084" stroke-width=".15">
<path d="M49.3 67.6l1.2 1.2M50.5 67.6l-1.2 1.2M182.3 68l1.2 1.2M183.5 68l-1.2 1.2M50.2 125.1l1.2 1.2M51.4 125.1l-1.2 1.2M182.3 125.1l1.2 1.2M183.5 125.1l-1.2 1.2M182.7 158l1.2 1.2M183.9 158l-1.2 1.2M210.5 145.9l1.2 1.2M211.7 145.9l-1.2 1.2"/>
<path d="M223.2 145.9l1.2 1.2M224.4 145.9l-1.2 1.2M112.4 168.3l1.2 1.2M112.4 165.8l1.2 1.2M113.6 168.3l-1.2 1.2M113.6 165.8l-1.2 1.2M167.2 164.5l1.2 1.2M168.4 164.5l-1.2 1.2"/>
</g>
<path d="M21.6 19.1h121.9v54.6h-121.9zM153.7 19.1h121.9v54.6h-121.9zM21.6 78.7h121.9v52.1h-121.9zM153.7 78.7h121.9v52.1h-121.9zM21.6 137.2h121.9v54.6h-121.9zM153.7 137.2h121.9v41.9h-121.9z" fill="none" stroke="#000" stroke-width=".14"/>
<g fill="#009600" stroke="#009600" stroke-width=".14">
<circle cx="239" cy="160.2" r=".46"/>
<circle cx="251.5" cy="104.1" r=".46"/>
<circle cx="268.2" cy="160.2" r=".46"/>
<circle cx="246.4" cy="104.1" r=".46"/>
<circle cx="251.5" cy="47" r=".46"/>
<circle cx="246.4" cy="47" r=".46"/>
<circle cx="207" cy="109.2" r=".46"/>
<circle cx="217.5" cy="164.3" r=".46"/>
<circle cx="182.9" cy="52.1" r=".46"/>
<circle cx="207" cy="52.1" r=".46"/>
<circle cx="200.7" cy="34.3" r=".46"/>
<circle cx="200.7" cy="91.4" r=".46"/>
<circle cx="182.9" cy="109.2" r=".46"/>
<circle cx="49.9" cy="51.7" r=".46"/>
<circle cx="67.7" cy="33.9" r=".46"/>
<circle cx="74.1" cy="51.7" r=".46"/>
<circle cx="107.9" cy="148.6" r=".46"/>
<circle cx="102.9" cy="162.6" r=".46"/>
<circle cx="81.3" cy="162.6" r=".46"/>
<circle cx="113.4" cy="46.6" r=".46"/>
<circle cx="118.5" cy="46.6" r=".46"/>
<circle cx="119.4" cy="104.1" r=".46"/>
<circle cx="114.3" cy="104.1" r=".46"/>
<circle cx="102.9" cy="148.6" r=".46"/>
<circle cx="50.8" cy="109.2" r=".46"/>
<circle cx="38.1" cy="148.6" r=".46"/>
<circle cx="52.1" cy="148.6" r=".46"/>
<circle cx="107.9" cy="167.6" r=".46"/>
<circle cx="54.6" cy="148.6" r=".46"/>
<circle cx="74.9" cy="109.2" r=".46"/>
<circle cx="68.6" cy="91.4" r=".46"/>
</g>
<g font-size="2.5" fill="#0000c2">
<text x="23.9" y="25.6">Oscilador 1</text>
<text x="156" y="25.6">Oscilador 2</text>
<text x="23.9" y="85.2">Oscilador 3</text>
<text x="156" y="85.2">Oscilador 4</text>
<text x="24.3" y="143.7">Mezcladora</text>
<text x="156.1" y="143.9">Conexiones adicionales</text>
</g>
<text font-size="2.3" fill="#840000" x="178.5" y="192.5">IxTL-074</text>
<g font-size="1.8" fill="#0000c2">
<text x="100.3" y="72.5">1.7-140 Hz aproximadamente</text>
<text x="232.1" y="72.5">6.5-463 Hz aproximadamente</text>
<text x="97.5" y="129.6">137-2266 Hz aproximadamente</text>
<text x="229.6" y="129.6">147-5848 Hz aproximadamente</text>
</g>
<g font-size="1.5" fill="#840000">
<text x="179" y="185.6">Laboratorio de Experimentación Sonora del CMM</text>
<text x="178.5" y="197.2">Fecha: 2026-09-08</text>
<text x="233.5" y="197.2">Versión: 1.0.0</text>
</g>
<g font-size="1.3" fill="#840000">
<text x="35" y="12">1</text>
<text x="85" y="12">2</text>
<text x="135" y="12">3</text>
<text x="185" y="12">4</text>
<text x="235" y="12">5</text>
<text x="285" y="12">6</text>
<text x="10.3" y="36">A</text>
<text x="285.3" y="36">A</text>
<text x="39.4" y="51.2">-</text>
<text x="43.4" y="51.2">+</text>
<text x="172.3" y="51.5">-</text>
<text x="176.4" y="51.5">+</text>
<text x="10.2" y="86">B</text>
<text x="285.2" y="86">B</text>
<text x="40.2" y="108.7">-</text>
<text x="44.3" y="108.7">+</text>
<text x="172.3" y="108.7">-</text>
<text x="176.4" y="108.7">+</text>
<text x="10.2" y="136">C</text>
<text x="285.2" y="136">C</text>
<text x="89.8" y="162">+</text>
<text x="93.8" y="162">-</text>
<text x="10.2" y="186">D</text>
<text x="285.2" y="186">D</text>
<text x="35" y="200">1</text>
<text x="85" y="200">2</text>
<text x="135" y="200">3</text>
<text x="185" y="200">4</text>
<text x="235" y="200">5</text>
<text x="285" y="200">6</text>
</g>
<g font-size="1.3" fill="#006464">
<text x="57.5" y="27.5">C2</text>
<text x="67.4" y="28.6">Pin Header 2x3 Female</text>
<text x="73.5" y="26">J2</text>
<text x="190.5" y="27.9">C4</text>
<text x="199.6" y="28.9">Pin Header 2x3 Female</text>
<text x="206.4" y="26.4">J2</text>
<text x="56.3" y="30.1">100nF</text>
<text x="189.2" y="30.4">100nF</text>
<text x="103.3" y="39.7">U2D</text>
<text x="114" y="41.6">Pin Header 2x3 Female</text>
<text x="124.3" y="39.1">J1</text>
<text x="236.7" y="41.1">U2C</text>
<text x="248.9" y="41.6">Pin Header 2x3 Female</text>
<text x="257.2" y="39.1">J1</text>
<text x="45.1" y="42.8">R4</text>
<text x="45.1" y="45.1">1k</text>
<text x="58.2" y="47.6">40106</text>
<text x="59.4" y="45.1">U1F</text>
<text x="75.2" y="45.6">R3</text>
<text x="98.4" y="45.1">+</text>
<text x="101.7" y="42">TLC074</text>
<text x="178.5" y="43.1">R8</text>
<text x="178.5" y="45.4">1k</text>
<text x="191.2" y="46.7">40106</text>
<text x="192.3" y="44.1">U1D</text>
<text x="208.2" y="45.9">R7</text>
<text x="231.3" y="45.4">+</text>
<text x="235.2" y="43.6">TLC074</text>
<text x="26.8" y="52.7">GND</text>
<text x="74.7" y="48.1">50k</text>
<text x="98.4" y="50.1">-</text>
<text x="159.7" y="53">GND</text>
<text x="207.7" y="48.5">50k</text>
<text x="231.3" y="50.5">-</text>
<text x="39.8" y="59.5">10µF</text>
<text x="40.9" y="57">C1</text>
<text x="86.2" y="59.5">GND</text>
<text x="172.4" y="59.9">4.7µF</text>
<text x="173.9" y="57.4">C3</text>
<text x="192.9" y="59.9">R5</text>
<text x="219.2" y="59.9">GND</text>
<text x="44" y="64.1">R2</text>
<text x="60" y="60.1">R1</text>
<text x="60.1" y="62.3">1k</text>
<text x="176.9" y="64.5">R6</text>
<text x="192.4" y="62.4">470</text>
<text x="42.9" y="66.4">100k</text>
<text x="176.5" y="66.7">50k</text>
<text x="75.6" y="83.5">J4</text>
<text x="206.4" y="83.5">J4</text>
<text x="57.1" y="87.6">100nF</text>
<text x="58.4" y="85">C6</text>
<text x="68.3" y="86.1">Pin Header 2x3 Female</text>
<text x="100.8" y="89.9">GND</text>
<text x="189.2" y="87.6">100nF</text>
<text x="190.5" y="85">C8</text>
<text x="199.3" y="86.1">Pin Header 2x3 Female</text>
<text x="45.2" y="100.3">R12</text>
<text x="60.3" y="101.3">U1A</text>
<text x="105.9" y="98">TLC074</text>
<text x="107.5" y="100">U2A</text>
<text x="118.6" y="98.8">Pin Header 2x3 Female</text>
<text x="126.4" y="96.2">J3</text>
<text x="177.3" y="100.3">R16</text>
<text x="192.3" y="101.3">U1C</text>
<text x="234.4" y="97.5">TLC074</text>
<text x="236" y="100">U2B</text>
<text x="251.1" y="98.8">Pin Header 2x3 Female</text>
<text x="257.2" y="96.2">J3</text>
<text x="46" y="102.6">1k</text>
<text x="59.1" y="103.8">40106</text>
<text x="75.5" y="103.1">R11</text>
<text x="75.6" y="105.6">50k</text>
<text x="99.2" y="107.6">-</text>
<text x="99.2" y="102.6">+</text>
<text x="178" y="102.6">1k</text>
<text x="191.2" y="103.8">40106</text>
<text x="207.6" y="103.1">R15</text>
<text x="207.7" y="105.6">50k</text>
<text x="231.3" y="102.6">+</text>
<text x="231.3" y="107.6">-</text>
<text x="27.6" y="110.2">GND</text>
<text x="159.7" y="110.2">GND</text>
<text x="41.2" y="117">1µF</text>
<text x="41.8" y="114.5">C5</text>
<text x="60.3" y="119.8">470</text>
<text x="60.9" y="117.5">R9</text>
<text x="87.1" y="117">GND</text>
<text x="106.7" y="115.3">+9V</text>
<text x="171.8" y="117">0.22µF</text>
<text x="173.9" y="114.5">C7</text>
<text x="192.3" y="117.5">R13</text>
<text x="193.1" y="119.8">1k</text>
<text x="219.2" y="117">GND</text>
<text x="44.3" y="121.6">R10</text>
<text x="44.4" y="123.9">10k</text>
<text x="176.3" y="121.6">R14</text>
<text x="176.5" y="123.9">50k</text>
<text x="79.7" y="143.2">R21</text>
<text x="252.3" y="143.4">C10</text>
<text x="79.2" y="145.5">100k</text>
<text x="213.7" y="150">U1B</text>
<text x="226.9" y="150">U1E</text>
<text x="251.2" y="146">100nF</text>
<text x="96.3" y="154.9">R22</text>
<text x="120.2" y="155.9">J6</text>
<text x="124.7" y="150.7" transform="rotate(-90 124.7 150.7)">GND</text>
<text x="171.7" y="153">SPDT</text>
<text x="172" y="150.2">SW1</text>
<text x="213.7" y="152.5">40106</text>
<text x="226.9" y="152.5">40106</text>
<text x="29.8" y="159.7">R17</text>
<text x="39.9" y="159.7">R18</text>
<text x="46" y="159.7">R19</text>
<text x="56.7" y="159.7">R20</text>
<text x="95.7" y="157.2">100k</text>
<text x="116.1" y="158.4">SJ1-3515</text>
<text x="194.7" y="157">+9V</text>
<text x="247.6" y="161.2">VDD</text>
<text x="257.1" y="161.2">VSS</text>
<text x="29.9" y="162.3">10k</text>
<text x="39.7" y="162.4">10k</text>
<text x="46.2" y="162.3">10k</text>
<text x="56.8" y="162.3">10k</text>
<text x="74.2" y="167.8">R23</text>
<text x="91.1" y="167.8">C9</text>
<text x="181.7" y="164.8">J7</text>
<text x="181.7" y="167.4">Barrel Jack</text>
<text x="74.2" y="170.4">100k</text>
<text x="90.9" y="170.1">1uF</text>
<text x="157.8" y="168.6">GND</text>
<text x="215.4" y="173.9">GND</text>
<text x="236.2" y="170.6">+9V</text>
<text x="251.1" y="171.1">40106</text>
<text x="252.2" y="168.6">U1G</text>
<text x="266.2" y="170.4">GND</text>
<text x="43.5" y="178.5">J5</text>
<text x="33.4" y="181.3">Pin Header Feamale 2x2</text>
<text x="68.3" y="182.4" transform="rotate(-90 68.3 182.4)">GND</text>
<text x="79.9" y="185.1">Q1</text>
<text x="93.6" y="185.1">LED1</text>
<text x="107.2" y="184.9">R24</text>
<text x="121.9" y="181.3">+9V</text>
<text x="77.5" y="187.7">2N3904</text>
<text x="88.9" y="187.7">LED 5mm Azul</text>
<text x="107.3" y="187.1">470</text>
</g>
<g font-size="1.3" fill="#a90000">
<text x="69.5" y="31.3">2</text>
<text x="69.5" y="33.8">4</text>
<text x="78.4" y="31.3">1</text>
<text x="78.4" y="33.8">3</text>
<text x="202.4" y="31.6">1</text>
<text x="202.4" y="34.2">3</text>
<text x="211.4" y="31.6">2</text>
<text x="211.4" y="34.2">4</text>
<text x="69.5" y="36.3">6</text>
<text x="78.4" y="36.3">5</text>
<text x="202.5" y="36.7">5</text>
<text x="211.4" y="36.7">6</text>
<text x="95.6" y="44">12</text>
<text x="108.3" y="46.5">14</text>
<text x="120.3" y="44">2</text>
<text x="120.3" y="46.5">4</text>
<text x="129.2" y="44">1</text>
<text x="129.2" y="46.5">3</text>
<text x="228.5" y="44.3">10</text>
<text x="241.8" y="46.9">8</text>
<text x="253.2" y="44.3">1</text>
<text x="253.2" y="46.9">3</text>
<text x="262.2" y="44.3">2</text>
<text x="262.2" y="46.9">4</text>
<text x="54.3" y="51.6">13</text>
<text x="65.7" y="51.6">12</text>
<text x="77.8" y="51.6">3</text>
<text x="81.5" y="49.3" transform="rotate(-90 81.5 49.3)">2</text>
<text x="84.1" y="51.6">1</text>
<text x="95.6" y="49">13</text>
<text x="120.3" y="49">6</text>
<text x="129.2" y="49">5</text>
<text x="187.9" y="51.9">9</text>
<text x="199.3" y="51.9">8</text>
<text x="210.7" y="51.9">3</text>
<text x="214.5" y="49.6" transform="rotate(-90 214.5 49.6)">2</text>
<text x="217.1" y="51.9">1</text>
<text x="229.1" y="49.4">9</text>
<text x="253.3" y="49.4">5</text>
<text x="262.2" y="49.4">6</text>
<text x="49.8" y="62" transform="rotate(-90 49.8 62)">3</text>
<text x="52.4" y="64.3">2</text>
<text x="182.7" y="62.3" transform="rotate(-90 182.7 62.3)">3</text>
<text x="185.3" y="64.6">2</text>
<text x="49.8" y="68.3" transform="rotate(-90 49.8 68.3)">1</text>
<text x="182.7" y="68.7" transform="rotate(-90 182.7 68.7)">1</text>
<text x="71.7" y="88.8">2</text>
<text x="80.6" y="88.8">1</text>
<text x="202.4" y="88.8">1</text>
<text x="211.4" y="88.8">2</text>
<text x="71.7" y="91.3">4</text>
<text x="71.7" y="93.8">6</text>
<text x="80.5" y="93.8">5</text>
<text x="80.6" y="91.3">3</text>
<text x="202.4" y="91.3">3</text>
<text x="202.5" y="93.8">5</text>
<text x="211.4" y="91.3">4</text>
<text x="211.4" y="93.8">6</text>
<text x="97.1" y="101.5">3</text>
<text x="122.5" y="101.5">2</text>
<text x="131.4" y="101.5">1</text>
<text x="229.1" y="101.5">5</text>
<text x="253.2" y="101.5">1</text>
<text x="262.2" y="101.5">2</text>
<text x="82.4" y="106.8" transform="rotate(-90 82.4 106.8)">2</text>
<text x="97.1" y="106.5">2</text>
<text x="109.8" y="104">1</text>
<text x="122.5" y="104">4</text>
<text x="122.5" y="106.5">6</text>
<text x="131.3" y="106.5">5</text>
<text x="131.4" y="104">3</text>
<text x="214.5" y="106.8" transform="rotate(-90 214.5 106.8)">2</text>
<text x="229.1" y="106.5">6</text>
<text x="241.8" y="104">7</text>
<text x="253.2" y="104">3</text>
<text x="253.3" y="106.5">5</text>
<text x="262.2" y="104">4</text>
<text x="262.2" y="106.5">6</text>
<text x="55.8" y="109.1">1</text>
<text x="67.2" y="109.1">2</text>
<text x="78.6" y="109.1">3</text>
<text x="85" y="109.1">1</text>
<text x="102.7" y="109.6" transform="rotate(-90 102.7 109.6)">4</text>
<text x="187.9" y="109.1">5</text>
<text x="199.3" y="109.1">6</text>
<text x="210.7" y="109.1">3</text>
<text x="217.1" y="109.1">1</text>
<text x="50.7" y="119.5" transform="rotate(-90 50.7 119.5)">3</text>
<text x="182.7" y="119.5" transform="rotate(-90 182.7 119.5)">3</text>
<text x="50.7" y="125.8" transform="rotate(-90 50.7 125.8)">1</text>
<text x="53.2" y="121.8">2</text>
<text x="182.7" y="125.8" transform="rotate(-90 182.7 125.8)">1</text>
<text x="185.3" y="121.8">2</text>
<text x="77.4" y="148.5">3</text>
<text x="83.7" y="148.5">1</text>
<text x="211" y="149.1" transform="rotate(-90 211 149.1)">4</text>
<text x="223.7" y="149.7" transform="rotate(-90 223.7 149.7)">10</text>
<text x="81.1" y="152.5" transform="rotate(-90 81.1 152.5)">2</text>
<text x="173.7" y="155.9">2</text>
<text x="181.3" y="153.4">1</text>
<text x="113.6" y="161.2">1</text>
<text x="181.3" y="158.5">3</text>
<text x="211" y="160.5" transform="rotate(-90 211 160.5)">3</text>
<text x="223.7" y="161.2" transform="rotate(-90 223.7 161.2)">11</text>
<text x="242.8" y="160.1">14</text>
<text x="263.7" y="160.1">7</text>
<text x="113.6" y="163.7">3</text>
<text x="113.6" y="166.2">5</text>
<text x="39.9" y="171.3">1</text>
<text x="39.9" y="173.9">3</text>
<text x="48.8" y="171.3">2</text>
<text x="48.8" y="173.9">4</text>
<text x="113.6" y="171.3">2</text>
<text x="113.6" y="168.8">4</text>
<text x="81.1" y="174.7" transform="rotate(-90 81.1 174.7)">2</text>
<text x="76.7" y="180.2">1</text>
<text x="84.4" y="180.2">3</text>
</g>
<text font-size="1" fill="#a90000" x="102.7" y="100.4" transform="rotate(-90 102.7 100.4)">11</text>
<g font-size="1" fill="#006464">
<text x="103.6" y="107.1" transform="rotate(-90 103.6 107.1)">V+</text>
<text x="103.6" y="103.5" transform="rotate(-90 103.6 103.5)">V-</text>
</g>
</svg>
